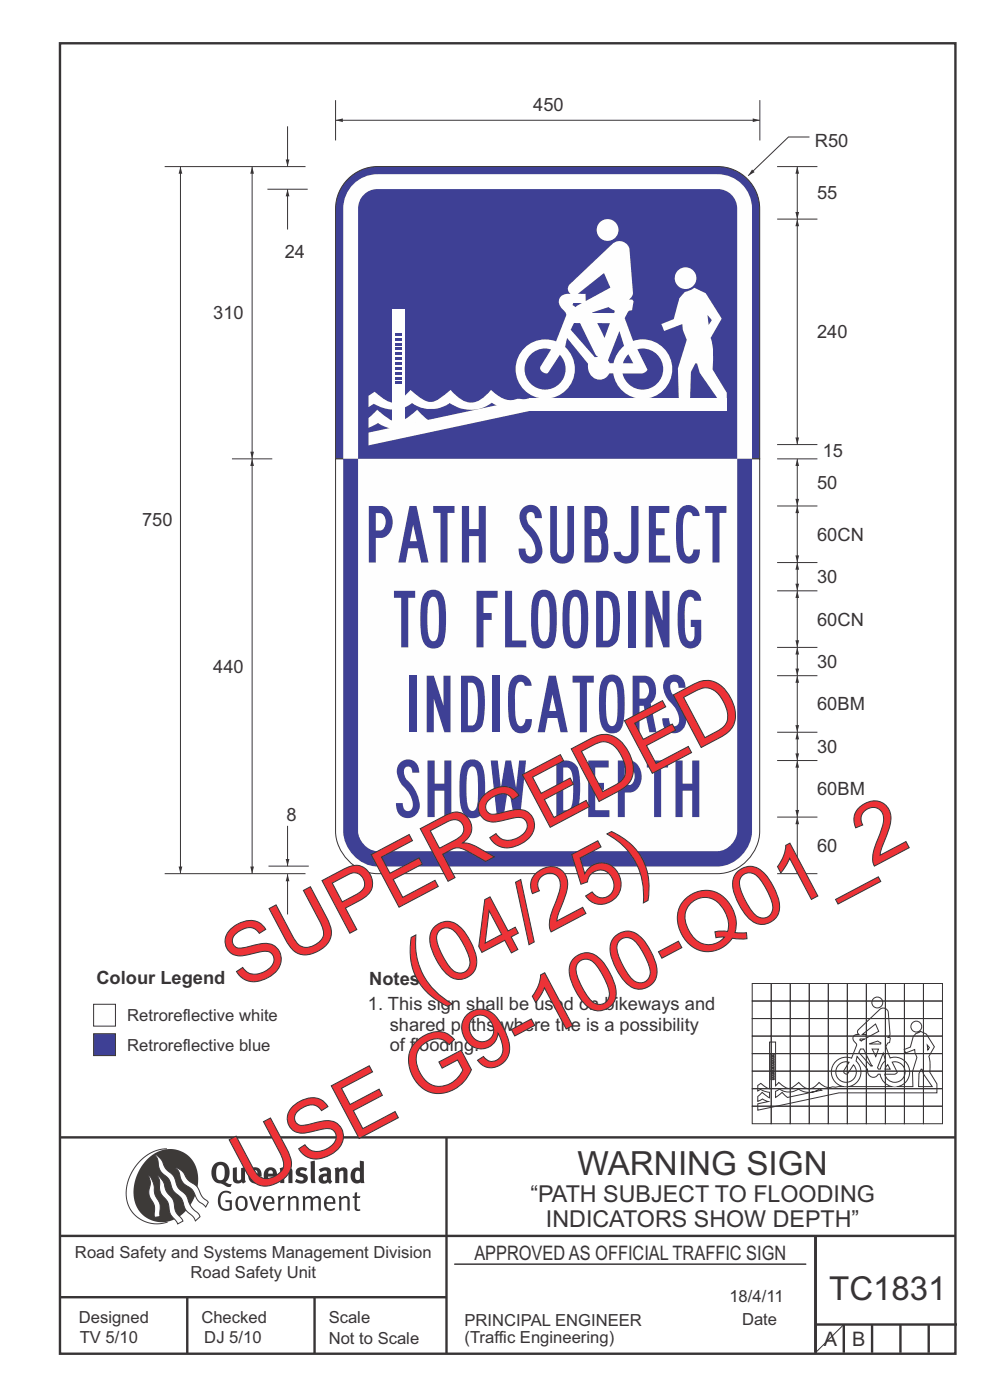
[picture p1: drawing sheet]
<svg xmlns="http://www.w3.org/2000/svg" width="210mm" height="297mm" viewBox="0 0 210 297" stroke-linecap="round" stroke-linejoin="round" font-family="sans-serif">
<g fill="none" stroke="#373435" stroke-width=".51">
<path d="M12.7 9.2h190v278h-190zM12.7 241.3h190M94.7 241.4v45.8M12.7 275.2h82M12.7 262.2h190.1M39.7 275.2v12M66.7 275.2v12M173 262.1v24.9M173 281h30M179 281v6M185 281v6M191 281v6"/>
<path d="M197 281v6"/>
</g>
<path d="M96.4 268.2h74.6" fill="none" stroke="#373435" stroke-width=".21"/>
<path d="M35.4 243.7a9.5 9.5 0 0 0-8.6 10.4 6.5 6.5 0 0 0 8.8 5.1" fill="none" stroke="#3d3a38" stroke-width=".21"/>
<path d="M31.3 245.9a6.1 6.1 0 0 1 7.3-1.6 6.1 6.1 0 0 1 3.4 6.6 8.8 8.8 0 0 1-7.2 8.4 6.1 6.1 0 0 1-6.4-7.5 10.5 10.5 0 0 1 2.9-5.9z" fill-rule="evenodd" fill="#3d3a38"/>
<g fill="#fefefe" stroke="#3d3a38" stroke-width=".21">
<path d="M31.6 249.4l.3 .3 .6 1.2 .4 2.5 1 2 .1 2.7-1.2 .2-.1-2.5-.9-1.8-.2-.7 .3-2.4z" fill-rule="evenodd"/>
<path d="M37.1 247.7l.6 .1 .9 .6 1.3 1.9 1.9 1.5 1.1 2.1 1.3 1.2-.6 1-1.6-1.5-1.2-2.2-2-1.5-.5-.9-.4-1.5z" fill-rule="evenodd"/>
<path d="M32.8 244.9l.4 .1 .9 .8 1 2.1 1.7 1.5 .9 2.5 1.7 1.6 1.2 2.5 1.6 1.6 .2 .5-1 .9-.4-.9-1.6-1.5-1-2.4-1.7-1.7-.9-2.4-1.8-1.7-.3-.9-.3-1.6z" fill-rule="evenodd"/>
<path d="M33.4 249.4l.5 .3 .7 1 .7 2 1.5 1.9 .5 2.5 1.4 1.8 .1 .1-1.1 .7-1.6-2.2-.6-2.5-1.4-1.9-.3-1v-1.6z" fill-rule="evenodd"/>
</g>
<g fill="#373435">
<path d="M46.8 253.1l.5-.4 .6-.1 .7 .1 .5 .3-.2 .3-.9-.3-.8 .2-.3 .7-.1 1.1 .1 .6 .3 .5 .5 .3 .6 .1 .4-.2v-1.3h-.8l-.1-.4h1.4v2l-.7 .2-.8 .1-.6-.2-.5-.5-.3-.8-.1-.9 .2-.8z" fill-rule="evenodd"/>
<path d="M50.7 254.3l.7-.2 .5 .5 .1 1.2-.2 .4-.3 .3h-.5l-.4-.4-.2-1.1zM50.4 254l-.5 1.1 .2 1.2 .8 .6 1-.2 .4-.4 .2-.5v-.8l-.2-.7-.3-.4-.5-.2h-.6z" fill-rule="evenodd"/>
<path d="M52.8 253.8l.5-.1 .9 2.6 .8-2.5h.5l-1.1 3h-.5z" fill-rule="evenodd"/>
<path d="M56.6 254.2l.4-.1 .4 .1 .2 .3 .1 .5h-1.4zM56.2 254l-.4 1v.7l.3 .6 .3 .4 .6 .2 1-.3 .2-.1-.2-.3-.6 .3-.7-.2-.3-.2-.1-.6v-.1h1.9l-.2-1.2-.8-.5-.5 .1z" fill-rule="evenodd"/>
<path d="M58.9 253.8l.5-.1 .1 .5 .4-.4 .6-.1-.2 .5-.4 .1-.4 .3v2.2h-.5z" fill-rule="evenodd"/>
<path d="M61 253.8h.5a.24 .24 0 0 0 .1 .3 .24 .24 0 0 0 .3-.2l.8-.2 .6 .5v2.6h-.4l-.1-2.3-.1-.3-.3-.1-.8 .5v2.2h-.5z" fill-rule="evenodd"/>
<path d="M64.2 253.8h.4a.23 .23 0 0 0 .2 .3 .23 .23 0 0 0 .3-.2l.5-.2 .5 .2a.23 .23 0 0 0 .3 .2 .23 .23 0 0 0 .2-.1l.8-.3 .6 .4 .1 2.7h-.5v-2.3l-.1-.3-.3-.1-.8 .5v2.2h-.5v-2.3l-.1-.3h-.3l-.8 .4v2.2h-.4z" fill-rule="evenodd"/>
<path d="M69.5 254.2l.5-.1 .4 .1 .2 .8h-1.3zM69.2 254l-.5 1 .1 .7 .2 .6 .4 .4 .4 .2 1.1-.3 .2-.1-.2-.3-.6 .3-.7-.2-.3-.3v-.6h1.9l-.2-1.2-.4-.3-.5-.2-.5 .1z" fill-rule="evenodd"/>
<path d="M71.8 253.8h.5a.24 .24 0 0 0 .1 .3 .24 .24 0 0 0 .4-.2l.7-.2 .6 .5 .1 2.6h-.5v-2.3l-.1-.3-.4-.1-.8 .5v2.2h-.5z" fill-rule="evenodd"/>
<path d="M75.3 253l.5-.1-.1 .9h.8l-.2 .3h-.6v2.2l.2 .2h.5v.3l-.2 .1-.6-.1-.4-.3v-2.4h-.4v-.3h.4z" fill-rule="evenodd"/>
<path d="M46.2 247.4l.4-.2h.4l.6 .6v1.8l-.2 .5-.4 .2h-.7l-.3-.5-.1-1.6zM45.5 246.9l-.4 .7-.2 .8v1l.3 .9 .7 .6 1 .2 1.6 .7 .4-.1 .3-.5h-.6l-.8-.4 .7-.9 .2-1.5a1.91 1.91 0 0 0-1.1-1.8 1.91 1.91 0 0 0-2.1 .3z" fill-rule="evenodd"/>
<path d="M49.4 247.8l.8-.2 .1 2.5 .1 .2 .3 .1 .4-.3v-2.3l.9-.2v2.6l.2 .5-.7 .3a.39 .39 0 0 0-.7 0h-.8l-.5-.4z" fill-rule="evenodd"/>
<path d="M53.8 248.4l.3-.1h.3l.2 .7h-1zM53.1 248l-.3 .5-.1 .8v.7l.4 .6 .5 .4 .6 .1 .7-.1 .6-.4-.4-.5-.4 .3h-.5l-.4-.1-.2-.4v-.3h1.9l-.1-1-.3-.6-1-.4-.5 .1z" fill-rule="evenodd"/>
<path d="M57.1 248.4l.2-.1h.4l.2 .7h-1zM56.4 248l-.4 .6-.1 .8 .1 .7 .4 .5 .5 .4 .6 .1 .6-.1 .6-.4-.3-.5-.6 .3h-.5l-.4-.6v-.2h1.9l-.1-1-.3-.6-.5-.3-.5-.1-.5 .1z" fill-rule="evenodd"/>
<path d="M59.3 247.8l.8-.2 .1 .4 1-.4 .7 .3 .1 .5v2.6h-.8v-2.3l-.3-.3-.6 .3v2.3h-.9z" fill-rule="evenodd"/>
<path d="M63 248l.9-.4 1.3 .3-.3 .6-.9-.2-.3 .2 .1 .3 1 .3 .4 .4v.8l-.4 .6-1.1 .2-1.1-.4 .3-.6 1 .4 .3-.1 .2-.3-.2-.3-.9-.3-.4-.3-.2-.6z" fill-rule="evenodd"/>
<path d="M68.6 249.7l.7-.2v.8l-.3 .2-.3-.1-.2-.3zM67.6 248.1l.4 .6 .8-.4 .5 .2a.35 .35 0 0 1 0 .5 .35 .35 0 0 1-.5 0l-1 .4-.2 .9 .2 .4 .3 .3h1.1a.49 .49 0 0 1 .8 .2l.5-.6-.3-.4v-1.7l-.2-.5-.4-.3-.6-.1z" fill-rule="evenodd"/>
<path d="M71 247.8l.8-.2 .1 .4 .9-.4 .7 .3 .2 .5v2.6h-.8l-.1-2.3-.2-.3-.6 .3v2.3h-.9z" fill-rule="evenodd"/>
<path d="M75.6 248.5l.3-.1 .4 .2v1.5l-.3 .2h-.4l-.2-.4-.1-.9zM76.3 246.2v1.3a.19 .19 0 0 1 0 .3 .19 .19 0 0 1-.3-.1l-.8 .1-.6 .5-.2 .9 .1 1 .3 .5 .6 .3h.6l.5-.2v.2h.8l-.1-4.6z" fill-rule="evenodd"/>
<path d="M65.9 246.4l.9-.2 .1 4.8h-.8l-.1-.3z" fill-rule="evenodd"/>
</g>
<path d="M19.9 219.3h4.6v4.6h-4.6z" fill-rule="evenodd" fill="#3e4095" stroke="#373435" stroke-width=".21"/>
<path d="M19.9 213.1h4.6v4.6h-4.6z" fill-rule="evenodd" fill="#fefefe" stroke="#373435" stroke-width=".21"/>
<path d="M169.1 173.3v12" fill="none" stroke="#373435" stroke-width=".21"/>
<g fill="#373435">
<path d="M169.1 173.3l.4 1.6h-.8z"/>
<path d="M168.7 183.8h.8l-.4 1.5z"/>
</g>
<path d="M169.1 161.3v12" fill="none" stroke="#373435" stroke-width=".21"/>
<g fill="#373435">
<path d="M169.1 161.3l.4 1.6h-.8z"/>
<path d="M168.7 171.8h.8l-.4 1.5z"/>
</g>
<path d="M169.1 155.3v6" fill="none" stroke="#373435" stroke-width=".21"/>
<g fill="#373435">
<path d="M169.1 155.3l.4 1.6h-.8z"/>
<path d="M168.7 159.8h.8l-.4 1.5z"/>
</g>
<path d="M169.1 137.3v6" fill="none" stroke="#373435" stroke-width=".21"/>
<g fill="#373435">
<path d="M169.1 137.3l.4 1.6h-.8z"/>
<path d="M168.7 141.8h.8l-.4 1.5z"/>
</g>
<path d="M169.1 143.3v12" fill="none" stroke="#373435" stroke-width=".21"/>
<g fill="#373435">
<path d="M169.1 143.3l.4 1.6h-.8z"/>
<path d="M168.7 153.8h.8l-.4 1.5z"/>
</g>
<path d="M169.1 125.3v12" fill="none" stroke="#373435" stroke-width=".21"/>
<g fill="#373435">
<path d="M169.1 125.3l.4 1.6h-.8z"/>
<path d="M168.7 135.8h.8l-.4 1.5z"/>
</g>
<path d="M169.1 97.3v10" fill="none" stroke="#373435" stroke-width=".21"/>
<g fill="#373435">
<path d="M169.1 97.3l.4 1.6h-.8z"/>
<path d="M168.7 105.8h.8l-.4 1.5z"/>
</g>
<path d="M169.1 46.5v47.8" fill="none" stroke="#373435" stroke-width=".21"/>
<g fill="#373435">
<path d="M169.1 46.5l.4 1.5h-.8z"/>
<path d="M168.7 92.8h.8l-.4 1.5z"/>
</g>
<path d="M169.1 35.3v11.2" fill="none" stroke="#373435" stroke-width=".21"/>
<g fill="#373435">
<path d="M169.1 35.3l.4 1.6h-.8z"/>
<path d="M168.7 45h.8l-.4 1.5z"/>
</g>
<path d="M164.8 35.3h8.6M171.7 29.1h-4.4l-8.6 8.2M164.8 46.5h8.6M164.8 97.3h8.6M164.8 94.3h8.6M164.8 137.3h8.6M164.8 125.3h8.6M164.8 155.3h8.6M164.8 143.3h8.6M164.8 173.3h8.6M164.8 161.3h8.6" fill="none" stroke="#373435" stroke-width=".21"/>
<path d="M159.5 36l.6 .5-1.4 .8z" fill="#373435"/>
<path d="M71.2 25.5h90" fill="none" stroke="#373435" stroke-width=".21"/>
<g fill="#373435">
<path d="M159.7 25.1l1.5 .4-1.5 .4z"/>
<path d="M71.2 25.5l1.5-.4v.8z"/>
</g>
<path d="M161.2 21.2v8.6" fill="none" stroke="#373435" stroke-width=".21"/>
<path d="M73.8 38a8.8 8.8 0 0 1 6.3-2.7h72.1a9 9 0 0 1 8.9 9v53h-89.9v-53a8.9 8.9 0 0 1 2.6-6.3z" fill-rule="evenodd" fill="#3e4095" stroke="#373435" stroke-width=".21"/>
<path d="M71.2 97.3h89.9v79.1a9.3 9.3 0 0 1-8.9 8.9h-72.1a9.4 9.4 0 0 1-8.9-8.9z" fill-rule="evenodd" fill="#fefefe" stroke="#373435" stroke-width=".21"/>
<path d="M75.3 38.7a7.2 7.2 0 0 1 4.8-1.7h72.1a7.3 7.3 0 0 1 7.3 7.3v53h-86.7v-53a7.3 7.3 0 0 1 2.5-5.6z" fill-rule="evenodd" fill="#fefefe"/>
<g fill="#3e4095">
<path d="M72.8 97.3h86.7v79.1a7.8 7.8 0 0 1-7.3 7.4h-72.1a7.8 7.8 0 0 1-7.3-7.4z" fill-rule="evenodd"/>
<path d="M77.4 41.1a4.1 4.1 0 0 1 2.7-1h72.1a4.1 4.1 0 0 1 4.2 4.2v53h-80.4v-53a4.2 4.2 0 0 1 1.4-3.2z" fill-rule="evenodd"/>
</g>
<path d="M76 97.3h80.4v79.1a4.6 4.6 0 0 1-4.2 4.2h-72.1a4.6 4.6 0 0 1-4.1-4.2z" fill-rule="evenodd" fill="#fefefe"/>
<g fill="#3e4095">
<path d="M85.1 81.1h1.4v.6h-1.4z" fill-rule="evenodd"/>
<path d="M85.1 80.1h1.4v.6h-1.4z" fill-rule="evenodd"/>
<path d="M85.1 79.1h1.4v.5h-1.4z" fill-rule="evenodd"/>
<path d="M85.1 78h1.4v.6h-1.4z" fill-rule="evenodd"/>
<path d="M85.1 77h1.4v.6h-1.4z" fill-rule="evenodd"/>
<path d="M85.1 76h1.4v.6h-1.4z" fill-rule="evenodd"/>
<path d="M85.1 75h1.4v.5h-1.4z" fill-rule="evenodd"/>
<path d="M85.1 73.9h1.4v.6h-1.4z" fill-rule="evenodd"/>
<path d="M85.1 72.9h1.4v.6h-1.4z" fill-rule="evenodd"/>
<path d="M85.1 71.9h1.4v.5h-1.4z" fill-rule="evenodd"/>
<path d="M85.1 70.8h1.4v.6h-1.4z" fill-rule="evenodd"/>
</g>
<path d="M169.1 119.3v6" fill="none" stroke="#373435" stroke-width=".21"/>
<g fill="#373435">
<path d="M169.1 119.3l.4 1.6h-.8z"/>
<path d="M168.7 123.8h.8l-.4 1.5z"/>
</g>
<path d="M169.1 107.3v12" fill="none" stroke="#373435" stroke-width=".21"/>
<g fill="#373435">
<path d="M169.1 107.3l.4 1.6h-.8z"/>
<path d="M168.7 117.8h.8l-.4 1.5z"/>
</g>
<path d="M38.3 35.3v150M71.2 21.2v8.6M164.8 119.3h8.6M164.8 107.3h8.6M164.8 185.3h8.6" fill="none" stroke="#373435" stroke-width=".21"/>
<g fill="#373435">
<path d="M38.3 35.3l.4 1.6h-.8z"/>
<path d="M37.9 183.8h.8l-.4 1.5z"/>
</g>
<path d="M53.5 97.3v88" fill="none" stroke="#373435" stroke-width=".21"/>
<g fill="#373435">
<path d="M53.5 97.3l.4 1.6h-.8z"/>
<path d="M53.1 183.8h.8l-.4 1.5z"/>
</g>
<path d="M53.5 35.3v62" fill="none" stroke="#373435" stroke-width=".21"/>
<g fill="#373435">
<path d="M53.5 35.3l.4 1.6h-.8z"/>
<path d="M53.1 95.8h.8l-.4 1.5z"/>
</g>
<path d="M61 185.4v8.6" fill="none" stroke="#373435" stroke-width=".21"/>
<path d="M61 185.4l.4 1.6h-.8z" fill="#373435"/>
<path d="M61 40.1v8.6" fill="none" stroke="#373435" stroke-width=".21"/>
<path d="M61 40.1l.4 1.6h-.8z" fill="#373435"/>
<path d="M61 175.2v8.5" fill="none" stroke="#373435" stroke-width=".21"/>
<path d="M60.6 182.2h.8l-.4 1.5z" fill="#373435"/>
<path d="M61 26.8v8.5" fill="none" stroke="#373435" stroke-width=".21"/>
<path d="M60.6 33.8h.8l-.4 1.5z" fill="#373435"/>
<path d="M34.9 35.3h29.9M56.7 40.1h8.6M49.2 97.3h8.6M34.9 185.3h29.9M57 183.7h8.5" fill="none" stroke="#373435" stroke-width=".21"/>
<g fill="#fefefe">
<path d="M126.6 48.8a2.31 2.31 0 0 1 4.6 0 2.31 2.31 0 0 1-4.6 0zM121.7 68.5h1.3l2.6 5.2a3.3 3.3 0 0 0 1 1.8l.2 .2-.6 .1-5.1-5.8zM126.7 68.5l2.7 .1-1.2 3.1zM125.6 66.3l3.5-1.1 1.3 .8-.2 .4zM120.8 60.4a1.28 1.28 0 0 0 .2 1.9 1.89 1.89 0 0 0-2.4 2.1l.3 .6 .6 .8a1.23 1.23 0 0 1 .6 1.1l-2.2 5.5a6.3 6.3 0 0 0-8.5 6.1 6.3 6.3 0 0 0 8.9 5.5 6.3 6.3 0 0 0 1.6-10.4l.4-1.9 4.4 5.5a2.6 2.6 0 0 0 .8 2.6 2.6 2.6 0 0 0 2.8 .5l.5-.5 .4-.6h.9a6.3 6.3 0 0 0 7.5 5.3 6.3 6.3 0 0 0 4.8-7.8 6.3 6.3 0 0 0-8.1-4.4l-1.8-4.8 .8-1.5 .8-.3 .3-1.8-.3-.3h-.7l.7-.9 .2-.6-.8-9.1a2.17 2.17 0 0 0-1.5-1.8 2.17 2.17 0 0 0-2.2 .7zM122.6 62.3l5.5-4.4 1.4 3.1-5.3 2.9v-1.6zM121.6 64.3h1.9l-1.4 .9-.7-.5zM112.3 75.5a4.4 4.4 0 0 0 .4 6 4.4 4.4 0 0 0 6.1-.2 4.4 4.4 0 0 0 0-6.1l-2.5 3.9a1.17 1.17 0 0 1-1.6-1.3l2.2-3.7a4.2 4.2 0 0 0-4.6 1.4zM135.2 74.1a4.4 4.4 0 0 1 5.3 3.2 4.4 4.4 0 0 1-3.2 5.3 4.4 4.4 0 0 1-5.2-3.4h4.3a1.09 1.09 0 0 0 .9-.9zM133.3 75.2l1 1.9h-2.2l.4-.9zM131.4 70.2l1 3.2a7.1 7.1 0 0 0-2.3 3.7h-.8l-.3-.7z" fill-rule="evenodd"/>
<path d="M78.2 84l1.3-.9a7.5 7.5 0 0 0 4 2.3 4.7 4.7 0 0 0 2.7-1.8l.9-.9a8.8 8.8 0 0 0 4.1 2.6 4.1 4.1 0 0 0 2.6-1.2l1.8-1.4a7.3 7.3 0 0 0 4 2.7 5.6 5.6 0 0 0 4.6-2.7 5.5 5.5 0 0 0 5 2.1l.8-.2 2.8 .7a6.9 6.9 0 0 1-8.5 .1 7.6 7.6 0 0 1-8.9 .1 6.8 6.8 0 0 1-8 0 6.9 6.9 0 0 1-8.1 .2l-1.1 .6z" fill-rule="evenodd"/>
<path d="M78.2 88.7l1.8-1.8 .9 .8a6 6 0 0 0 3.4 1.8 5.8 5.8 0 0 0 3.1-1.6l1.1-1 1.6 1.7 1.3 .8v1.7l-1.7-.5-1.5-.9a6.9 6.9 0 0 1-8 0l-2 1z" fill-rule="evenodd"/>
<path d="M83.2 65.6h2.5v26h-2.5z" fill-rule="evenodd"/>
<path d="M143.1 59a2.3 2.3 0 0 1 4.6 0 2.3 2.3 0 0 1-4.6 0zM145.3 61.9l-1.2 1.4-1.2 4.4-2.6 1 .6 1.5 3.8-1.5 .1 1.3 .9 2.1-1.9 6.1 .2 7.1h2.4l.2-6.4 .9-1.8h.4l.5 2 4.4 6.3 1.4-.9v-1.2l-3-4.9a16.8 16.8 0 0 0-.5-6.7l2.4-4.1-3.4-5.4-2.4-1.1-.8 .4zM150.1 66.8l.2 2.2 .7-1.1z" fill-rule="evenodd"/>
</g>
<g fill="#3e4095">
<path d="M83.7 80.9h1.4v.6h-1.4z" fill-rule="evenodd"/>
<path d="M83.7 79.9h1.4v.6h-1.4z" fill-rule="evenodd"/>
<path d="M83.7 78.9h1.4v.6h-1.4z" fill-rule="evenodd"/>
<path d="M83.7 77.9h1.4v.5h-1.4z" fill-rule="evenodd"/>
<path d="M83.7 76.8h1.4v.6h-1.4z" fill-rule="evenodd"/>
<path d="M83.7 75.8h1.4v.6h-1.4z" fill-rule="evenodd"/>
<path d="M83.7 74.8h1.4v.5h-1.4z" fill-rule="evenodd"/>
<path d="M83.7 73.7h1.4v.6h-1.4z" fill-rule="evenodd"/>
<path d="M83.7 72.7h1.4v.6h-1.4z" fill-rule="evenodd"/>
<path d="M83.7 71.7h1.4v.6h-1.4z" fill-rule="evenodd"/>
<path d="M83.7 70.6h1.4v.6h-1.4z" fill-rule="evenodd"/>
</g>
<g fill="#fefefe">
<path d="M112.3 84.5h41.9v2.6h-41.9z" fill-rule="evenodd"/>
<path d="M78.2 91.8l34.1-7.3 .6 2.6-34.7 7.4z" fill-rule="evenodd"/>
</g>
<g fill="none" stroke="#373435" stroke-width=".21">
<path d="M159.6 208.6h4v3.8h-4zM159.6 212.4h4v3.7h-4zM159.6 216.1h4v3.7h-4zM159.6 219.8h4v3.7h-4zM163.6 208.6h4v3.8h-4zM163.6 212.4h4v3.7h-4zM163.6 216.1h4v3.7h-4zM163.6 219.8h4v3.7h-4zM167.6 208.6h4.1v3.8h-4.1zM167.6 212.4h4.1v3.7h-4.1zM167.6 216.1h4.1v3.7h-4.1zM167.6 219.8h4.1v3.7h-4.1z"/>
<path d="M171.7 208.6h4v3.8h-4zM171.7 212.4h4v3.7h-4zM171.7 216.1h4v3.7h-4zM171.7 219.8h4v3.7h-4zM175.7 208.6h4v3.8h-4zM175.7 212.4h4v3.7h-4zM175.7 216.1h4v3.7h-4zM175.7 219.8h4v3.7h-4zM179.7 208.6h4.1v3.8h-4.1zM179.7 212.4h4.1v3.7h-4.1zM179.7 216.1h4.1v3.7h-4.1zM179.7 219.8h4.1v3.7h-4.1z"/>
<path d="M182.9 219.4l2.8-2.2 .7 1.6-2.6 1.4v-.8zM183.8 208.6h4v3.8h-4zM183.8 212.4h4v3.7h-4zM183.8 216.1h4v3.7h-4zM183.8 219.8h4v3.7h-4zM187.8 208.6h4v3.8h-4zM187.8 212.4h4v3.7h-4zM187.8 216.1h4v3.7h-4zM187.8 219.8h4v3.7h-4zM191.8 208.6h4.1v3.8h-4.1zM191.8 212.4h4.1v3.7h-4.1zM191.8 216.1h4.1v3.7h-4.1z"/>
<path d="M191.8 219.8h4.1v3.7h-4.1zM195.9 208.6h4v3.8h-4zM195.9 212.4h4v3.7h-4zM195.9 216.1h4v3.7h-4zM195.9 219.8h4v3.7h-4zM159.6 223.5h4v3.7h-4zM159.6 227.2h4v3.8h-4zM159.6 231h4v3.7h-4zM159.6 234.7h4v3.7h-4zM163.2 221.1h1.3v9.2l.7-.7a2.77 2.77 0 0 0 2.7 1.2l1.5-1.2a2.73 2.73 0 0 0 2.7 1.3l.6-.3 1-1a2.62 2.62 0 0 0 3 1l2.2-.1a3.2 3.2 0 0 1-2.4-4 3.2 3.2 0 0 1 4.2-2.1l1-2.7-.2-.4a.97 .97 0 0 1-.5-1.3 .97 .97 0 0 1 1.2-.6 .64 .64 0 0 1-.2-.9l4.5-4.3a1.08 1.08 0 0 1 1.2-.3 1.08 1.08 0 0 1 .7 .9l.4 4.5-.4 .8h.3l.2 .2-.2 .8-.4 .2-.4 .7 .9 2.4a3.1 3.1 0 0 1 4.1 2.2 3.1 3.1 0 0 1-2.5 3.9h3.2v-3.1l.9-3.1-.4-1-.1-.6-1.9 .7-.3-.7 1.3-.6 .6-2.2 .6-.7 1-.4 1.2 .6 1.7 2.7-1.2 2 .3 1.1-.1 2.3 1.5 2.4v1.9h-20.7l-17.3 3.7v-1.3l2.2-.5-1.1-.6-1.1 .6v-1.1l1-.9 1.5 1.2v-1.2l-1-.2-.9-.4-.6 .3v-1.1l.7-.5 1.2 1 .6 .2zM163.5 228.7h.7v.3h-.7zM163.5 228.2h.7v.3h-.7z"/>
<path d="M163.5 227.7h.7v.3h-.7zM163.5 227.2h.7v.3h-.7zM163.5 226.7h.7v.3h-.7zM163.5 226.2h.7v.3h-.7zM163.5 225.7h.7v.2h-.7zM163.5 225.1h.7v.3h-.7zM163.5 224.6h.7v.3h-.7zM163.5 224.1h.7v.3h-.7zM163.5 223.6h.7v.3h-.7zM163.6 223.5h4v3.7h-4zM163.6 227.2h4v3.8h-4zM163.6 231h4v3.7h-4z"/>
<path d="M163.6 234.7h4v3.7h-4zM164.5 231.5l.9-.5a3.4 3.4 0 0 0 3.9 0 3.8 3.8 0 0 0 4.5 0l.5 .3-7.3 1.5-1.1-1.1-1.4 1.1zM167.6 223.5h4.1v3.7h-4.1zM167.6 227.2h4.1v3.8h-4.1zM167.6 231h4.1v3.7h-4.1zM167.6 234.7h4.1v3.7h-4.1zM171.7 223.5h4v3.7h-4zM171.7 227.2h4v3.8h-4zM171.7 231h4v3.7h-4zM171.7 234.7h4v3.7h-4zM175.7 223.5h4v3.7h-4zM175.7 227.2h4v3.8h-4z"/>
<path d="M175.7 231h4v3.7h-4zM175.7 234.7h4v3.7h-4zM177.9 225.9a2.11 2.11 0 0 1 2.2-.6l-1.1 1.9a.58 .58 0 0 0 .2 .5 .58 .58 0 0 0 .6 .1l1.2-1.9a2.18 2.18 0 0 1 0 3.1 2.18 2.18 0 0 1-3.1 0 2.18 2.18 0 0 1 0-3.1zM179.7 223.5h4.1v3.7h-4.1zM179.7 227.2h4.1v3.8h-4.1zM179.7 231h4.1v3.7h-4.1zM179.7 234.7h4.1v3.7h-4.1zM181.8 224.1l2.2 2.8a1.24 1.24 0 0 0 .7 1.5 1.24 1.24 0 0 0 1.6-.5h.4a3.2 3.2 0 0 0 2.5 2.6h-9.1a3.1 3.1 0 0 0 2.4-2.2 3.1 3.1 0 0 0-.9-3.2zM182.5 220.4h.9l-.7 .5-.3-.3zM182.5 222.5h.7l1.8 3.6-.3 .1-2.5-2.9zM183.8 223.5h4v3.7h-4zM183.8 227.2h4v3.8h-4z"/>
<path d="M183.8 231h4v3.7h-4zM183.8 234.7h4v3.7h-4zM184.5 221.4l1.7-.5 .6 .5v.1zM185 222.6h1.3l-.5 1.5zM187.4 223.4l.4 1.6-.8 1-.3 .8h-.4l-.2-.3zM187.8 223.5h4v3.7h-4zM187.8 227.2h4v3.8h-4zM187.8 231h4v3.7h-4zM187.8 234.7h4v3.7h-4zM188.3 225.9l.5 .9h-1.1zM189.3 225.3a2.18 2.18 0 0 1 2.6 1.6 2.18 2.18 0 0 1-1.6 2.7 2.18 2.18 0 0 1-2.6-1.7h2l.5-.3 .1-.2zM191.8 223.5h4.1v3.7h-4.1z"/>
<path d="M191.8 227.2h4.1v3.8h-4.1zM191.8 231h4.1v3.7h-4.1zM191.8 234.7h4.1v3.7h-4.1zM195.4 226.8h.2l.3 1 1.8 2.7h-2.9l.1-2.8zM195.9 223.5h4v3.7h-4zM195.9 227.2h4v3.8h-4zM195.9 231h4v3.7h-4zM195.9 234.7h4v3.7h-4zM196.7 221.7l.5 .5-.4 .6zM179 281l-6 6"/>
<circle cx="186.1" cy="212.7" r="1.16"/>
<circle cx="194.4" cy="217.8" r="1.15"/>
</g>
<g font-size="17.6" fill="#ed3237">
<text x="51.3" y="210.1" transform="rotate(-28 51.3 210.1)">SUPERSEDED</text>
<text x="89.6" y="212.1" transform="rotate(-28 89.6 212.1)">(04/25)</text>
<text x="53.3" y="253.6" transform="rotate(-28 53.3 253.6)">USE G9-100-Q01_2</text>
</g>
<g font-size="12" fill="#3e4095">
<text x="78.2" y="119.3">PATH SUBJECT</text>
<text x="83.6" y="137.3">TO FLOODING</text>
<text x="86.8" y="155.3">INDICATORS</text>
<text x="84" y="173.3">SHOW DEPTH</text>
</g>
<text font-size="7.1" fill="#373435" x="122.5" y="249.3">WARNING SIGN</text>
<text font-size="7" fill="#373435" x="175.9" y="275.7">TC1831</text>
<g font-size="4.9" fill="#373435">
<text x="112.5" y="255.1">“PATH SUBJECT TO FLOODING</text>
<text x="115.8" y="260.4">INDICATORS SHOW DEPTH”</text>
</g>
<g font-size="4.2" fill="#373435">
<text x="100.6" y="267.2">APPROVED AS OFFICIAL TRAFFIC SIGN</text>
<text x="174.7" y="285.6">A</text>
<text x="180.7" y="285.6">B</text>
</g>
<g font-size="3.9" fill="#373435">
<text x="113.1" y="23.5">450</text>
<text x="172.9" y="31.1">R50</text>
<text x="173.3" y="42.3">55</text>
<text x="60.4" y="54.8">24</text>
<text x="45.2" y="67.7">310</text>
<text x="173.3" y="71.8">240</text>
<text x="174.5" y="96.9">15</text>
<text x="173.3" y="103.7">50</text>
<text x="30.2" y="111.7">750</text>
<text x="173.3" y="114.7">60CN</text>
<text x="173.3" y="123.7">30</text>
<text x="173.3" y="132.7">60CN</text>
<text x="45.2" y="142.7">440</text>
<text x="173.3" y="141.7">30</text>
<text x="173.3" y="150.7">60BM</text>
<text x="173.3" y="159.7">30</text>
<text x="173.3" y="168.7">60BM</text>
<text x="60.8" y="174.2">8</text>
<text x="173.3" y="180.7">60</text>
<text x="20.4" y="208.8">Colour Legend</text>
<text x="78.3" y="209">Notes</text>
<text x="78" y="214.3">1. This sign shall be used on bikeways and</text>
<text x="82.7" y="218.6">shared paths where the is a possibility</text>
<text x="82.7" y="223">of flooding.</text>
</g>
<g font-size="3.5" fill="#373435">
<text x="27" y="216.7">Retroreflective white</text>
<text x="27" y="223">Retroreflective blue</text>
<text x="15.9" y="266.8">Road Safety and Systems Management Division</text>
<text x="40.4" y="271.1">Road Safety Unit</text>
<text x="16.7" y="280.6">Designed</text>
<text x="42.7" y="280.6">Checked</text>
<text x="69.7" y="280.6">Scale</text>
<text x="98.5" y="281.3">PRINCIPAL ENGINEER</text>
<text x="154.7" y="276.2">18/4/11</text>
<text x="157.4" y="281.2">Date</text>
<text x="16.9" y="284.8">TV 5/10</text>
<text x="43.3" y="284.9">DJ 5/10</text>
<text x="69.7" y="285.2">Not to Scale</text>
<text x="98.5" y="284.8">(Traffic Engineering)</text>
</g>
</svg>
